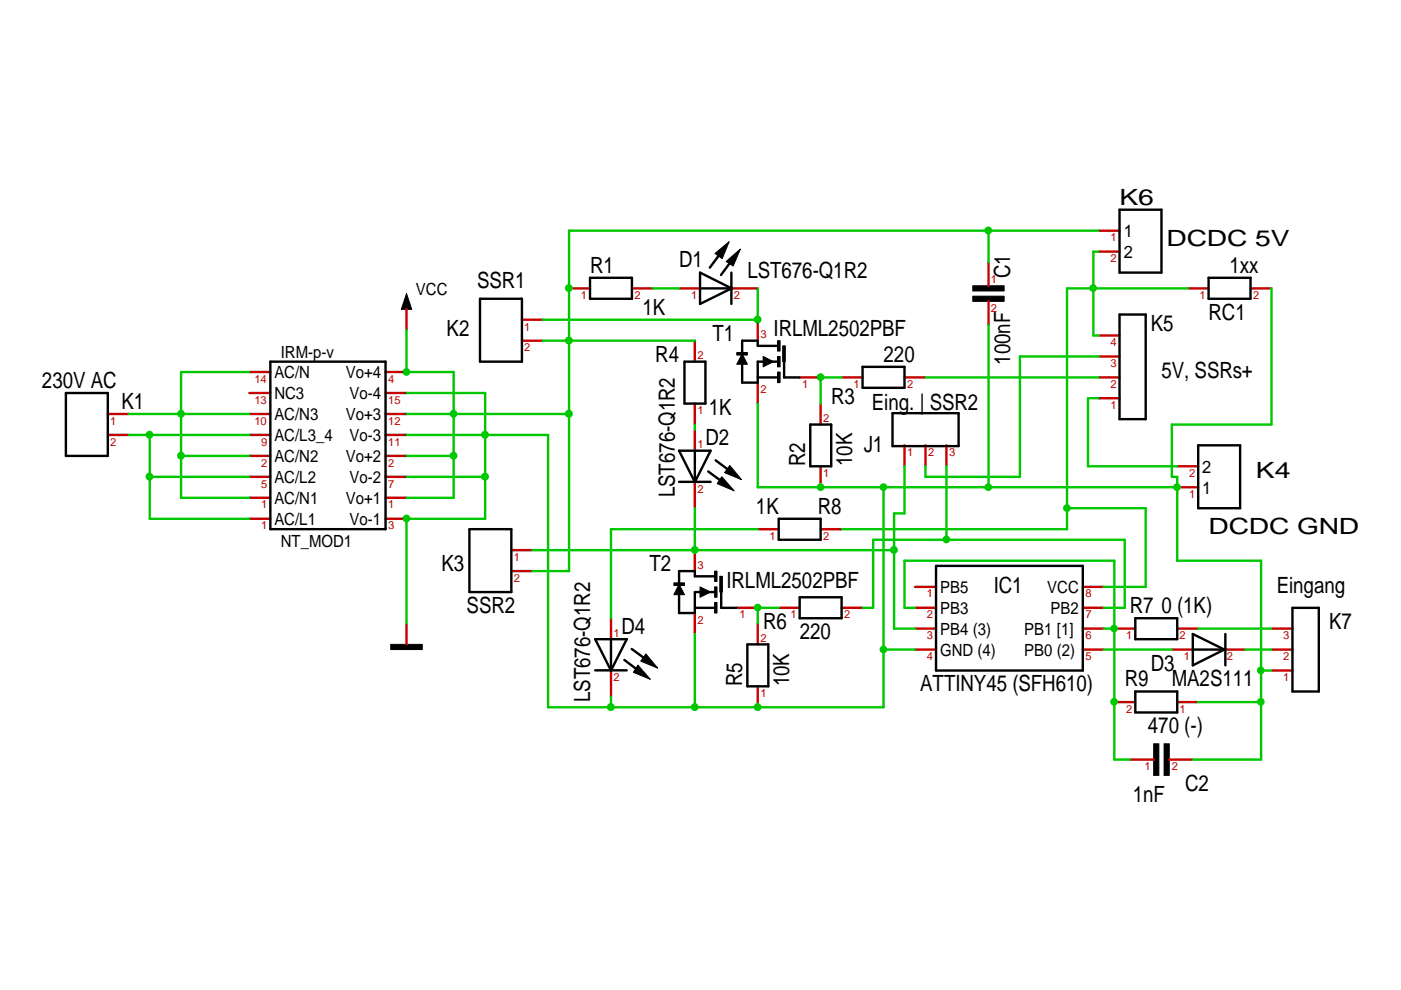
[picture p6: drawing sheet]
<svg xmlns="http://www.w3.org/2000/svg" width="297mm" height="210mm" viewBox="0 0 297 210" stroke-linecap="round" stroke-linejoin="round" font-family="sans-serif">
<g fill="#000001" stroke="#000001" stroke-width=".21">
<path d="M246.8 157.7h1.1v6.7h-1.1z" fill-rule="evenodd"/>
<path d="M244.6 157.7h1.1v6.7h-1.1z" fill-rule="evenodd"/>
<path d="M206.2 62.8h6.7v1.1h-6.7z" fill-rule="evenodd"/>
<path d="M206.2 60.6h6.7v1.1h-6.7z" fill-rule="evenodd"/>
<path d="M82.8 136.6h6.7v1.1h-6.7z" fill-rule="evenodd"/>
<path d="M148.4 124.4l2.3 1.1-2.3 1.1z" fill-rule="evenodd"/>
<path d="M144 123.9l1.1 2.2h-2.2z" fill-rule="evenodd"/>
<path d="M152.6 122.2h.6v3.3h-.6z" fill-rule="evenodd"/>
<path d="M151.5 127.7h.5v2.3h-.5z" fill-rule="evenodd"/>
<path d="M151.5 124.4h.5v2.2h-.5z" fill-rule="evenodd"/>
<path d="M151.5 121.1h.5v2.2h-.5z" fill-rule="evenodd"/>
<path d="M142.9 123.6h2.2v.5h-2.2z" fill-rule="evenodd"/>
<path d="M86.2 62.2l1.1 3.4h-2.2z" fill-rule="evenodd"/>
<path d="M154.7 98.7l2.5 3-3.6-1.5z" fill-rule="evenodd"/>
<path d="M153 101.1l2.7 3-3.6-1.6z" fill-rule="evenodd"/>
<path d="M151.6 53.7l3-2.5-1.5 3.6z" fill-rule="evenodd"/>
<path d="M154 55.4l3-2.6-1.6 3.6z" fill-rule="evenodd"/>
<path d="M136.9 138.7l2.5 3-3.6-1.5z" fill-rule="evenodd"/>
<path d="M135.3 141l2.6 3-3.6-1.4z" fill-rule="evenodd"/>
<path d="M161.8 75.6l2.2 1.1-2.2 1.1z" fill-rule="evenodd"/>
<path d="M157.4 75l1.1 2.2h-2.3z" fill-rule="evenodd"/>
<path d="M165.9 73.3h.6v3.4h-.6z" fill-rule="evenodd"/>
<path d="M164.8 78.9h.6v2.2h-.6z" fill-rule="evenodd"/>
<path d="M164.8 75.6h.6v2.2h-.6z" fill-rule="evenodd"/>
<path d="M164.8 72.2h.6v2.2h-.6z" fill-rule="evenodd"/>
<path d="M156.2 74.7h2.3v.6h-2.3z" fill-rule="evenodd"/>
</g>
<g fill="none" stroke="#c80000" stroke-width=".51">
<path d="M209.6 55.6v5M232.9 53.4h4.5M232.9 48.9h4.5M52.9 78.9h4.4M81.7 78.9h4.5M86.2 65.6v4.4M110.7 67.8h4.4M110.7 72.2h4.4M120.6 61.1h4.5M134 61.1h4.4M144 61.1h4.4M147.3 72.2v4.5"/>
<path d="M155.1 61.1h5.6M160.7 67.8v4.4M209.6 63.9v5M232.9 71.1h4.5M232.9 75.6h4.5M251.8 61.1h4.4M265.1 61.1h4.5M22.9 87.8h4.4M22.9 92.2h4.4M52.9 87.8h4.4M52.9 96.7h4.4M52.9 83.3h4.4"/>
<path d="M52.9 92.2h4.4M81.7 87.8h4.5M81.7 96.7h4.5M81.7 83.3h4.5M81.7 92.2h4.5M147.3 85.6v4.4M147.3 91.1v4.5M160.7 81.1v4.5M169.5 80h4.5M174 85.6v4.4M174 98.9v4.4M178.4 80h4.5"/>
<path d="M191.8 94.4v4.5M191.8 80h4.4M196.2 94.4v4.5M200.7 94.4v4.5M232.9 80h4.5M232.9 84.4h4.5M249.6 98.9h4.4M52.9 105.6h4.4M52.9 101.1h4.4M52.9 110h4.4M81.7 105.6h4.5M81.7 101.1h4.5"/>
<path d="M81.7 110h4.5M108.4 116.6h4.5M147.3 102.2v5.6M147.3 116.6v4.5M160.7 112.2h4.4M174 112.2h4.4M249.6 103.3h4.4M86.2 132.2v4.4M108.4 121.1h4.5M129.5 131.1v4.4M147.3 130v4.4M156.2 128.9h4.5"/>
<path d="M160.7 132.2v4.4M165.1 128.9h4.4M178.4 128.9h4.5M194 133.3h4.5M194 137.7h4.5M194 128.9h4.5M194 124.4h4.5M229.6 133.3h4.4M229.6 137.7h4.4M229.6 128.9h4.4M229.6 124.4h4.4M236.3 133.3h4.4"/>
<path d="M248.5 137.7h4.4M249.6 133.3h4.4M259.6 137.7h4.4M269.6 133.3h4.4M269.6 137.7h4.4M129.5 142.2v5.5M160.7 145.5v4.5M236.3 148.9h4.4M249.6 148.9h4.4M269.6 142.2h4.4M239.6 161.1h5M247.9 161.1h5"/>
</g>
<g fill="none" stroke="#000001" stroke-width=".51">
<path d="M125.1 58.9h8.9v4.4h-8.9zM148.4 57.8l6.7 3.3-6.7 3.3zM153.2 53.1l-2.7 3.6M155.1 57.8v6.6M155.6 54.6l-2.7 3.7M237.4 44.5h8.9v13.3h-8.9zM256.2 58.9h8.9v4.4h-8.9zM57.3 76.7h24.4v35.5h-24.4zM101.8 63.3h8.9v13.4h-8.9zM145.1 76.7h4.5v8.9h-4.5zM148.4 61.1h6.7M157.4 76.7v4.4h3.3v-4.4h4.4"/>
<path d="M165.1 73.3h-4.4v-1.1h-3.3v2.8M166.2 76.7v3.3h3.3M182.9 77.8h8.9v4.4h-8.9zM237.4 66.7h5.5v22.2h-5.5zM14 83.3h8.9v13.4h-8.9zM144 95.6h6.7l-3.4 6.6zM147.3 95.6v6.6M150.2 100l3.6 2.7M151.7 97.6l3.7 2.7M160.7 80h4.4M171.8 90h4.4v8.9h-4.4zM189.2 87.6h14v7h-14z"/>
<path d="M254 94.4h8.9v13.4h-8.9zM99.5 112.2h8.9v13.3h-8.9zM144 102.2h6.7M165.1 110h8.9v4.4h-8.9zM198.5 120h31.1v22.2h-31.1zM126.2 135.5h6.7l-3.4 6.7zM129.5 135.5v6.7M132.4 139.9l3.6 2.8M133.9 137.6l3.7 2.7M144 125.5v4.5h3.3v-4.5h4.5M147.3 128.9h4.5M151.8 122.2h-4.5v-1.1h-3.3v2.8"/>
<path d="M152.9 125.5v3.4h3.3M158.5 136.6h4.4v8.9h-4.4zM169.5 126.6h8.9v4.5h-8.9zM240.7 131.1h8.9v4.4h-8.9zM252.9 134.4l6.7 3.3-6.7 3.4zM252.9 137.7h6.7M259.8 134.4v6.7M274 128.9h5.6v17.7h-5.6zM126.2 142.1h6.7M240.7 146.6h8.9v4.5h-8.9z"/>
</g>
<circle cx="226.2" cy="107.7" r=".82" fill="#00c800"/>
<path d="M232.9 53.4h-1.1v7.7h-5.6v51.1h-47.8M226.2 107.8h16.7v16.6h-8.9" fill="none" stroke="#00c800" stroke-width=".51"/>
<circle cx="231.8" cy="61.1" r=".82" fill="#00c800"/>
<path d="M251.8 61.1h-20v10h1.1M254 133.3h15.6M236.3 161.1h3.3" fill="none" stroke="#00c800" stroke-width=".51"/>
<circle cx="236.2" cy="148.8" r=".82" fill="#00c800"/>
<path d="M236.3 133.3v27.8" fill="none" stroke="#00c800" stroke-width=".51"/>
<circle cx="236.2" cy="133.3" r=".82" fill="#00c800"/>
<path d="M200.7 98.9v15.5h-15.6v14.5M194 128.9h-2.2v-10h44.5v14.4h-2.3" fill="none" stroke="#00c800" stroke-width=".51"/>
<circle cx="200.6" cy="114.4" r=".82" fill="#00c800"/>
<path d="M232.9 75.6h-16.7v25.5h-20v-2.2M232.9 84.4h-2.2v14.5h18.9M200.7 114.4h37.8v14.5h-4.5M182.9 128.9h2.2M234 137.7h14.5M264 137.7h5.6" fill="none" stroke="#00c800" stroke-width=".51"/>
<circle cx="31.7" cy="92.2" r=".83" fill="#00c800"/>
<path d="M27.3 92.2h4.4" fill="none" stroke="#00c800" stroke-width=".51"/>
<circle cx="31.7" cy="101.1" r=".83" fill="#00c800"/>
<path d="M27.3 87.8h11.1M52.9 92.2h-21.2v17.8h21.2M31.7 101.1h21.2" fill="none" stroke="#00c800" stroke-width=".51"/>
<circle cx="38.4" cy="96.6" r=".83" fill="#00c800"/>
<path d="M38.4 87.8v8.9h14.5" fill="none" stroke="#00c800" stroke-width=".51"/>
<circle cx="38.4" cy="87.7" r=".83" fill="#00c800"/>
<path d="M52.9 78.9h-14.5v8.9h14.5M38.4 96.7v8.9h14.5" fill="none" stroke="#00c800" stroke-width=".51"/>
<circle cx="160.6" cy="128.8" r=".82" fill="#00c800"/>
<path d="M191.8 98.9v10h-2.2v24.4h4.4M165.1 128.9h-4.4v3.3" fill="none" stroke="#00c800" stroke-width=".51"/>
<circle cx="189.5" cy="116.6" r=".85" fill="#00c800"/>
<path d="M147.3 107.8v8.8h42.3" fill="none" stroke="#00c800" stroke-width=".51"/>
<circle cx="147.3" cy="116.6" r=".83" fill="#00c800"/>
<path d="M147.3 90v1.1M174 80v5.6M196.2 80h36.7M112.9 116.6h34.4M160.7 112.2h-31.2v18.9" fill="none" stroke="#00c800" stroke-width=".51"/>
<circle cx="174" cy="80" r=".82" fill="#00c800"/>
<path d="M138.4 61.1h5.6M174 80h4.4" fill="none" stroke="#00c800" stroke-width=".51"/>
<circle cx="160.6" cy="67.7" r=".83" fill="#00c800"/>
<path d="M120.6 72.2h26.7M160.7 61.1v6.7h-45.6" fill="none" stroke="#00c800" stroke-width=".51"/>
<circle cx="209.5" cy="48.9" r=".83" fill="#00c800"/>
<path d="M232.9 48.9h-23.3v6.7M112.9 121.1h7.7" fill="none" stroke="#00c800" stroke-width=".51"/>
<g fill="#00c800">
<circle cx="86.2" cy="78.9" r=".82"/>
<circle cx="120.6" cy="87.7" r=".85"/>
</g>
<path d="M86.2 78.9h10v8.9h-10M96.2 96.7v8.9h-10M120.6 87.8v33.3" fill="none" stroke="#00c800" stroke-width=".51"/>
<circle cx="96.2" cy="87.7" r=".83" fill="#00c800"/>
<path d="M96.2 87.8v8.9h-10" fill="none" stroke="#00c800" stroke-width=".51"/>
<circle cx="96.2" cy="96.6" r=".83" fill="#00c800"/>
<path d="M115.1 72.2h5.5M120.6 61.1v26.7h-24.4" fill="none" stroke="#00c800" stroke-width=".51"/>
<circle cx="120.6" cy="72.2" r=".85" fill="#00c800"/>
<path d="M120.6 48.9v12.2" fill="none" stroke="#00c800" stroke-width=".51"/>
<circle cx="120.6" cy="61.1" r=".84" fill="#00c800"/>
<path d="M120.6 48.9h89M86.2 70v8.9" fill="none" stroke="#00c800" stroke-width=".51"/>
<circle cx="267.3" cy="148.8" r=".82" fill="#00c800"/>
<path d="M209.6 68.9v34.4M269.6 61.1v28.9h-21.1v11.1h1.1v2.2M254 148.9h13.4M267.4 142.2v18.9h-14.5" fill="none" stroke="#00c800" stroke-width=".51"/>
<circle cx="267.3" cy="142.1" r=".82" fill="#00c800"/>
<path d="M249.6 118.9h17.8v23.3h2.2" fill="none" stroke="#00c800" stroke-width=".51"/>
<circle cx="249.5" cy="103.3" r=".82" fill="#00c800"/>
<path d="M209.6 103.3h40v15.6" fill="none" stroke="#00c800" stroke-width=".51"/>
<circle cx="209.5" cy="103.3" r=".82" fill="#00c800"/>
<path d="M187.3 103.3h22.3M187.3 137.7v12.3h-26.6" fill="none" stroke="#00c800" stroke-width=".51"/>
<circle cx="187.3" cy="137.7" r=".82" fill="#00c800"/>
<path d="M187.3 137.7h6.7" fill="none" stroke="#00c800" stroke-width=".51"/>
<circle cx="187.3" cy="103.3" r=".82" fill="#00c800"/>
<path d="M160.7 85.6v17.7h26.6" fill="none" stroke="#00c800" stroke-width=".51"/>
<circle cx="174" cy="103.3" r=".82" fill="#00c800"/>
<path d="M187.3 103.3v34.4" fill="none" stroke="#00c800" stroke-width=".51"/>
<circle cx="160.6" cy="149.9" r=".83" fill="#00c800"/>
<path d="M86.2 83.3h16.7v8.9M86.2 101.1h16.7v8.9" fill="none" stroke="#00c800" stroke-width=".51"/>
<circle cx="102.8" cy="101.1" r=".85" fill="#00c800"/>
<path d="M86.2 92.2h16.7v8.9" fill="none" stroke="#00c800" stroke-width=".51"/>
<circle cx="102.8" cy="92.2" r=".85" fill="#00c800"/>
<path d="M102.9 92.2h13.3v57.8h31.1M129.5 147.7v2.3" fill="none" stroke="#00c800" stroke-width=".51"/>
<circle cx="129.5" cy="149.9" r=".85" fill="#00c800"/>
<path d="M147.3 134.4v15.6h13.4" fill="none" stroke="#00c800" stroke-width=".51"/>
<circle cx="147.3" cy="149.9" r=".83" fill="#00c800"/>
<path d="M86.2 110h16.7" fill="none" stroke="#00c800" stroke-width=".51"/>
<circle cx="86.2" cy="109.9" r=".82" fill="#00c800"/>
<path d="M86.2 110v22.2" fill="none" stroke="#00c800" stroke-width=".51"/>
<g font-size="4.7" fill="#000001">
<text x="237.4" y="43.4">K6</text>
<text x="247.4" y="52.3">DCDC 5V</text>
<text x="125.1" y="57.8">R1</text>
<text x="144" y="56.7">D1</text>
<text x="158.5" y="58.9">LST676-Q1R2</text>
<text x="214.2" y="58.9" transform="rotate(-90 214.2 58.9)">C1</text>
<text x="260.7" y="57.8">1xx</text>
<text x="101.1" y="61.1">SSR1</text>
<text x="94.7" y="71.1">K2</text>
<text x="136.2" y="66.7">1K</text>
<text x="164" y="71.3">IRLML2502PBF</text>
<text x="244" y="70.2">K5</text>
<text x="256.2" y="67.8">RC1</text>
<text x="138.9" y="76.8">R4</text>
<text x="151" y="72.2">T1</text>
<text x="187.3" y="76.7">220</text>
<text x="214.2" y="77.4" transform="rotate(-90 214.2 77.4)">100nF</text>
<text x="8.9" y="82.2">230V AC</text>
<text x="246.3" y="80.2">5V, SSRs+</text>
<text x="25.8" y="86.7">K1</text>
<text x="150.3" y="87.9">1K</text>
<text x="176.2" y="85.6">R3</text>
<text x="184.9" y="86.8">Eing. | SSR2</text>
<text x="149.6" y="94.4">D2</text>
<text x="183.1" y="95.7">J1</text>
<text x="170.7" y="98.9" transform="rotate(-90 170.7 98.9)">R2</text>
<text x="180.7" y="98.9" transform="rotate(-90 180.7 98.9)">10K</text>
<text x="266.3" y="101.3">K4</text>
<text x="143" y="105.5" transform="rotate(-90 143 105.5)">LST676-Q1R2</text>
<text x="160.3" y="109">1K</text>
<text x="173.4" y="109">R8</text>
<text x="256.2" y="113.3">DCDC GND</text>
<text x="93.6" y="121.1">K3</text>
<text x="137.7" y="121.1">T2</text>
<text x="154" y="124.6">IRLML2502PBF</text>
<text x="210.7" y="125.7">IC1</text>
<text x="270.7" y="125.7">Eingang</text>
<text x="98.9" y="130">SSR2</text>
<text x="239.6" y="130">R7</text>
<text x="246.3" y="130">0 (1K)</text>
<text x="131.8" y="134.4">D4</text>
<text x="161.8" y="133.3">R6</text>
<text x="169.5" y="135.5">220</text>
<text x="281.8" y="133.4">K7</text>
<text x="244" y="142.2">D3</text>
<text x="125.1" y="148.9" transform="rotate(-90 125.1 148.9)">LST676-Q1R2</text>
<text x="157.4" y="145.5" transform="rotate(-90 157.4 145.5)">R5</text>
<text x="167.3" y="145.5" transform="rotate(-90 167.3 145.5)">10K</text>
<text x="195.1" y="146.6">ATTINY45 (SFH610)</text>
<text x="238.5" y="145.5">R9</text>
<text x="248.5" y="145.5">MA2S111</text>
<text x="243.4" y="155.5">470 (-)</text>
<text x="251.2" y="167.7">C2</text>
<text x="240.2" y="169.9">1nF</text>
</g>
<g font-size="3.7" fill="#000001">
<text x="238.3" y="50.2">1</text>
<text x="238.3" y="54.7">2</text>
<text x="254.9" y="100.3">2</text>
<text x="254.9" y="104.7">1</text>
</g>
<g font-size="3.6" fill="#000001">
<text x="88.2" y="62.5">VCC</text>
<text x="59.5" y="76">IRM-p-v</text>
<text x="58.2" y="80.2">AC/N</text>
<text x="73.3" y="80.2">Vo+4</text>
<text x="58.2" y="89.1">AC/N3</text>
<text x="58.2" y="84.6">NC3</text>
<text x="73.3" y="89.1">Vo+3</text>
<text x="74.1" y="84.6">Vo-4</text>
<text x="58.2" y="93.5">AC/L3_4</text>
<text x="74.1" y="93.5">Vo-3</text>
<text x="58.2" y="98">AC/N2</text>
<text x="73.3" y="98">Vo+2</text>
<text x="58.2" y="106.9">AC/N1</text>
<text x="58.2" y="102.4">AC/L2</text>
<text x="73.3" y="106.9">Vo+1</text>
<text x="74.1" y="102.4">Vo-2</text>
<text x="58.2" y="111.3">AC/L1</text>
<text x="74.1" y="111.3">Vo-1</text>
<text x="59.5" y="115.9">NT_MOD1</text>
<text x="199.3" y="125.7">PB5</text>
<text x="222" y="125.7">VCC</text>
<text x="199.3" y="130.2">PB3</text>
<text x="222.8" y="130.2">PB2</text>
<text x="199.3" y="134.6">PB4 (3)</text>
<text x="217.2" y="134.6">PB1 [1]</text>
<text x="199.3" y="139">GND (4)</text>
<text x="217.2" y="139">PB0 (2)</text>
</g>
<g font-size="2.4" fill="#c80000">
<text x="235.4" y="51.2">1</text>
<text x="235.4" y="55.6">2</text>
<text x="123.1" y="63.4">1</text>
<text x="134.5" y="63.4">2</text>
<text x="146.5" y="63.4">1</text>
<text x="155.6" y="63.4">2</text>
<text x="210.1" y="60">1</text>
<text x="254.3" y="63.4">1</text>
<text x="265.7" y="63.4">2</text>
<text x="111.2" y="70.1">1</text>
<text x="161.2" y="71.7">3</text>
<text x="210.1" y="66.2">2</text>
<text x="111.2" y="74.5">2</text>
<text x="147.9" y="76.1">2</text>
<text x="235.4" y="73.4">4</text>
<text x="235.4" y="77.8">3</text>
<text x="53.9" y="81.2">14</text>
<text x="82.3" y="81.2">4</text>
<text x="161.2" y="83.4">2</text>
<text x="170.1" y="82.3">1</text>
<text x="180.9" y="82.3">1</text>
<text x="192.3" y="82.3">2</text>
<text x="235.4" y="82.3">2</text>
<text x="53.9" y="85.6">13</text>
<text x="82.3" y="85.6">15</text>
<text x="147.9" y="87.8">1</text>
<text x="174.5" y="89.5">2</text>
<text x="235.4" y="86.7">1</text>
<text x="23.4" y="90.1">1</text>
<text x="23.4" y="94.5">2</text>
<text x="53.9" y="90.1">10</text>
<text x="55.4" y="94.5">9</text>
<text x="82.3" y="90.1">12</text>
<text x="82.3" y="94.5">11</text>
<text x="147.9" y="95">1</text>
<text x="55.4" y="98.9">2</text>
<text x="82.3" y="98.9">2</text>
<text x="174.5" y="101.1">1</text>
<text x="192.3" y="96.7">1</text>
<text x="196.8" y="96.7">2</text>
<text x="201.2" y="96.7">3</text>
<text x="252.1" y="101.1">2</text>
<text x="55.4" y="107.8">1</text>
<text x="55.4" y="103.4">5</text>
<text x="82.3" y="107.8">1</text>
<text x="82.3" y="103.4">7</text>
<text x="147.9" y="104.5">2</text>
<text x="252.1" y="105.6">1</text>
<text x="55.4" y="112.2">1</text>
<text x="82.3" y="112.2">3</text>
<text x="109" y="118.9">1</text>
<text x="163.2" y="114.5">1</text>
<text x="174.5" y="114.5">2</text>
<text x="109" y="123.4">2</text>
<text x="147.9" y="120.6">3</text>
<text x="156.8" y="131.1">1</text>
<text x="167.6" y="131.1">1</text>
<text x="179" y="131.1">2</text>
<text x="196.5" y="131.1">2</text>
<text x="196.5" y="126.7">1</text>
<text x="230.1" y="131.1">7</text>
<text x="230.1" y="126.7">8</text>
<text x="130.1" y="135">1</text>
<text x="147.9" y="132.2">2</text>
<text x="161.2" y="136.1">2</text>
<text x="196.5" y="135.6">3</text>
<text x="230.1" y="135.6">6</text>
<text x="238.8" y="135.6">1</text>
<text x="250.1" y="135.6">2</text>
<text x="272.1" y="135.6">3</text>
<text x="196.5" y="140">4</text>
<text x="230.1" y="140">5</text>
<text x="251" y="140">1</text>
<text x="260.1" y="140">2</text>
<text x="272.1" y="140">2</text>
<text x="130.1" y="144.5">2</text>
<text x="161.2" y="147.8">1</text>
<text x="272.1" y="144.5">1</text>
<text x="238.8" y="151.1">2</text>
<text x="250.1" y="151.1">1</text>
<text x="242.7" y="163.3">1</text>
<text x="248.5" y="163.3">2</text>
</g>
</svg>
